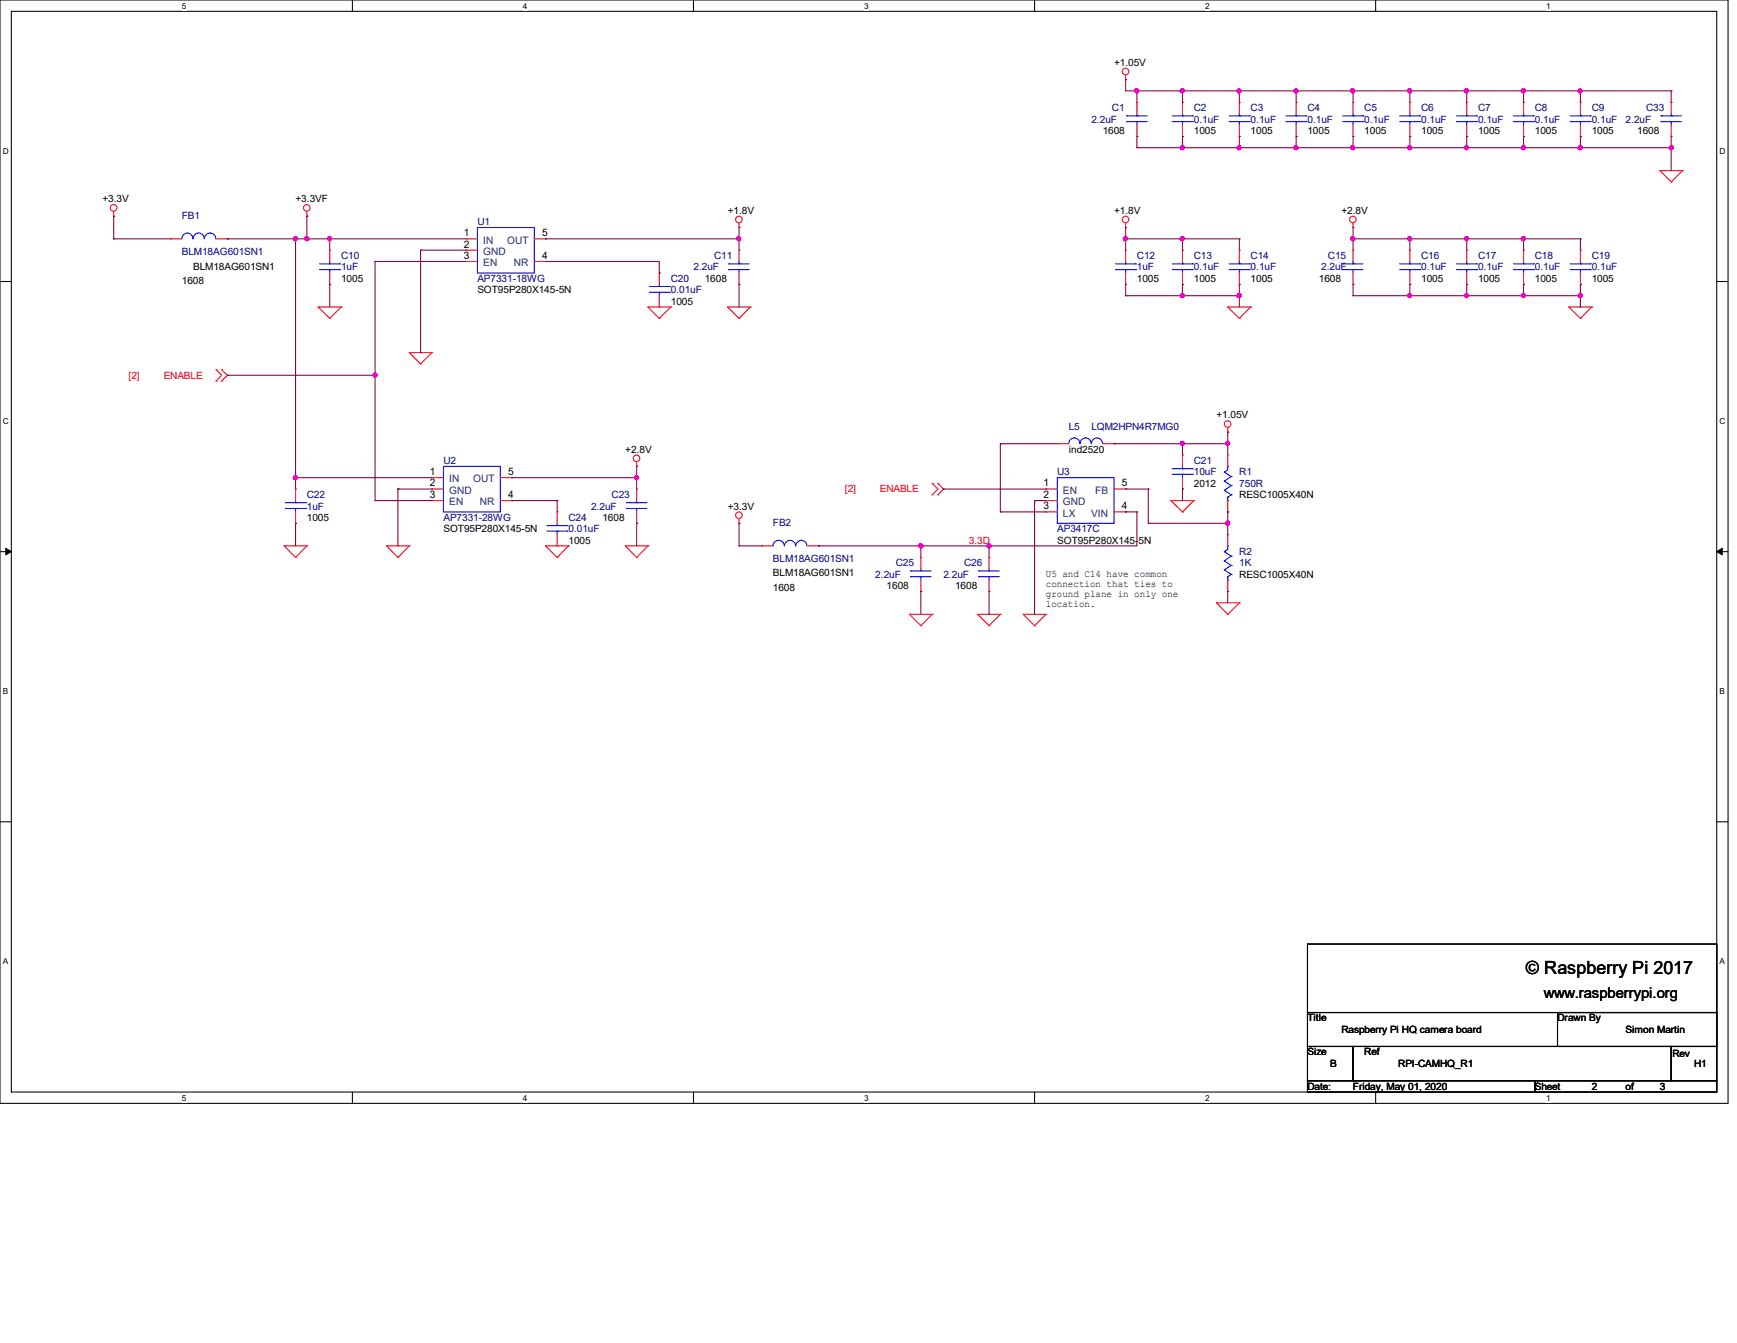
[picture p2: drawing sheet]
<svg xmlns="http://www.w3.org/2000/svg" width="279mm" height="216mm" viewBox="0 0 279 216" stroke-linecap="round" stroke-linejoin="round" font-family="sans-serif">
<path d="M0 0h278v177.4h-278zM1.8 1.8h274.3v173.8h-274.3z" fill="none" stroke="#000" stroke-width=".17"/>
<g fill="#fff">
<path d="M29.3 .2h.7v1.5h-.7z"/>
<path d="M29.3 175.8h.7v1.4h-.7z"/>
</g>
<path d="M56.7 0v1.8M56.7 175.6v1.8" fill="none" stroke="#000" stroke-width=".17"/>
<g fill="#fff">
<path d="M84.1 .2h.7v1.5h-.7z"/>
<path d="M84.1 175.8h.7v1.4h-.7z"/>
</g>
<path d="M111.5 0v1.8M111.5 175.6v1.8" fill="none" stroke="#000" stroke-width=".17"/>
<g fill="#fff">
<path d="M139 .2h.7v1.5h-.7z"/>
<path d="M139 175.8h.7v1.4h-.7z"/>
</g>
<path d="M166.4 0v1.8M166.4 175.6v1.8" fill="none" stroke="#000" stroke-width=".17"/>
<g fill="#fff">
<path d="M193.8 .2h.8v1.5h-.8z"/>
<path d="M193.8 175.8h.8v1.4h-.8z"/>
</g>
<path d="M221.3 0v1.8M221.3 175.6v1.8" fill="none" stroke="#000" stroke-width=".17"/>
<g fill="#fff">
<path d="M248.7 .2h.7v1.5h-.7z"/>
<path d="M248.7 175.8h.7v1.4h-.7z"/>
<path d="M.5 23.5h.9v1.5h-.9z"/>
<path d="M276.6 23.5h.9v1.5h-.9z"/>
<path d="M.5 67h.9v1.5h-.9z"/>
<path d="M276.6 67h.9v1.5h-.9z"/>
</g>
<path d="M0 45.3h1.8M276.1 45.3h1.9" fill="none" stroke="#000" stroke-width=".17"/>
<g fill="#fff">
<path d="M.5 110.4h.8v1.5h-.8z"/>
<path d="M276.6 110.4h.9v1.5h-.9z"/>
</g>
<path d="M0 88.7h1.8M276.1 88.7h1.9" fill="none" stroke="#000" stroke-width=".17"/>
<path d="M.9 88.1l.9 .6-.9 .5zM276.1 88.7l.9-.6v1.1z" fill="#000" stroke="#000" stroke-width=".16"/>
<g fill="#fff">
<path d="M.5 153.8h.8v1.5h-.8z"/>
<path d="M276.6 153.8h.9v1.5h-.9z"/>
</g>
<path d="M0 132.1h1.8M276.1 132.1h1.9M210.3 151.8h65.8v11h-65.8zM210.3 162.8h65.8v5.4h-65.8zM210.3 168.2h7.3v5.5h-7.3zM210.3 173.7h36.6v1.9h-36.6zM217.6 168.2h51.2v5.5h-51.2zM246.9 173.7h29.2v1.9h-29.2zM250.5 162.8h25.6v5.4h-25.6zM268.8 168.2h7.3v5.5h-7.3z" fill="none" stroke="#000" stroke-width=".17"/>
<g fill="none" stroke="#f00" stroke-width=".17">
<path d="M181.1 12.8h.1M181.1 12.1v.7M182.9 16.5h.1M182.9 16.5v1.8M190.2 16.5h.1M190.2 16.5v1.8M199.3 16.5h.1M199.3 16.5v1.8M208.5 16.5h.1M208.5 16.5v1.8M217.6 16.5h.1M217.6 16.5v1.8"/>
<path d="M226.8 16.5h.1M226.8 16.5v1.8M235.9 16.5h.1M235.9 16.5v1.8M245.1 16.5h.1M245.1 16.5v1.8M254.2 16.5h.1M254.2 16.5v1.8M268.8 16.5h.1M268.8 16.5v1.8M18.3 34.8h.1M18.3 34v.8"/>
<path d="M27.4 38.4h.1M27.4 38.4h1.9M34.8 38.4h1.8M36.6 38.4h.1M49.4 34.8h.1M49.4 34v.8M75 38.4h.1M75 38.4h1.8M85.9 38.4h1.9M87.8 38.4h.1M118.9 36.6h.1M118.9 35.9v.7"/>
<path d="M181.1 36.6h.1M181.1 35.9v.7M182.9 21.9h.1M182.9 20.1v1.8M190.2 21.9h.1M190.2 20.1v1.8M199.3 21.9h.1M199.3 20.1v1.8M208.5 21.9h.1M208.5 20.1v1.8M217.6 36.6h.1M217.6 21.9h.1"/>
<path d="M217.6 20.1v1.8M217.6 35.9v.7M226.8 21.9h.1M226.8 20.1v1.8M235.9 21.9h.1M235.9 20.1v1.8M245.1 21.9h.1M245.1 20.1v1.8M254.2 21.9h.1M254.2 20.1v1.8M267 27.4h.1M267 27.4h3.6"/>
<path d="M267 27.4l1.8 1.9M268.8 29.3h.1M268.8 21.9h.1M268.8 20.1v1.8M270.6 27.4h.1M270.6 27.4l-1.8 1.9M34.8 59.4h.1M34.8 59.4l.8 .9-.8 1M35.6 59.4h.1M35.6 59.4l1 .9-1 1M51.2 49.4h.1M51.2 49.4h3.7"/>
<path d="M51.2 49.4l1.8 1.8M53 51.2h.1M53 40.2h.1M53 45.7h.1M53 40.2v1.8M53 43.9v1.8M54.9 49.4h.1M54.9 49.4l-1.9 1.8M65.8 56.7h.1M65.8 56.7h3.7M65.8 56.7l1.8 1.8M67.6 58.5h.1"/>
<path d="M69.5 56.7h.1M69.5 56.7l-1.9 1.8M75 40.2h.1M75 42h.1M75 40.2h1.8M75 42h1.8M85.9 42h1.9M87.8 42h.1M104.2 49.4h.1M104.2 49.4h3.7M104.2 49.4l1.8 1.8M106 51.2h.1"/>
<path d="M106 43.9h.1M106 49.4h.1M106 43.9v1.8M106 47.5v1.9M107.9 49.4h.1M107.9 49.4l-1.9 1.8M117.1 49.4h.1M117.1 49.4h3.6M117.1 49.4l1.8 1.8M118.9 51.2h.1M118.9 40.2h.1M118.9 45.7h.1"/>
<path d="M118.9 40.2v1.8M118.9 43.9v1.8M120.7 49.4h.1M120.7 49.4l-1.8 1.8M181.1 40.2h.1M181.1 45.7h.1M181.1 40.2v1.8M181.1 43.9v1.8M190.2 40.2h.1M190.2 45.7h.1M190.2 40.2v1.8M190.2 43.9v1.8"/>
<path d="M197.5 49.4h.1M197.5 49.4h3.7M197.5 49.4l1.8 1.8M199.3 51.2h.1M199.3 40.2h.1M199.3 45.7h.1M199.3 40.2v1.8M199.3 43.9v1.8M201.2 49.4h.1M201.2 49.4l-1.9 1.8M217.6 40.2h.1M217.6 45.7h.1"/>
<path d="M217.6 40.2v1.8M217.6 43.9v1.8M226.8 40.2h.1M226.8 45.7h.1M226.8 40.2v1.8M226.8 43.9v1.8M235.9 40.2h.1M235.9 45.7h.1M235.9 40.2v1.8M235.9 43.9v1.8M245.1 40.2h.1M245.1 45.7h.1"/>
<path d="M245.1 40.2v1.8M245.1 43.9v1.8M252.3 49.4h.1M252.3 49.4h3.7M252.3 49.4l1.9 1.8M254.2 51.2h.1M254.2 40.2h.1M254.2 45.7h.1M254.2 40.2v1.8M254.2 43.9v1.8M256 49.4h.1M256 49.4l-1.8 1.8"/>
<path d="M34.8 61.3h.1M35.6 61.3h.1M47.5 78.6h.1M47.5 78.6v1.9M69.5 76.8h.1M69.5 78.6h.1M69.5 78.6h1.8M69.5 76.8h1.8M80.5 76.8h1.8M82.3 76.8h.1M102.4 75h.1M102.4 78.6h.1"/>
<path d="M102.4 74.3v.7M102.4 78.6v1.9M149.9 79.5h.1M149.9 77.7h.1M149.9 77.7l1 .9-1 .9M150.9 77.7h.1M150.9 79.5h.1M150.9 77.7l.9 .9-.9 .9M168.2 78.6h.1M168.2 78.6h1.9M170.1 71.3h.1M170.1 71.3h1.8"/>
<path d="M177.4 71.3h1.8M179.2 71.3h.1M179.2 78.6h1.9M181.1 78.6h.1M190.2 73.2h.1M190.2 78.6h.1M190.2 73.2v1.8M190.2 76.8v1.8M197.5 69.5h.1M197.5 73.2h.1M197.5 68.7v.8M197.5 73.2v1.8"/>
<path d="M45.7 87.8h.1M45.7 87.8h3.7M45.7 87.8l1.8 1.8M47.5 89.6h.1M47.5 84.1h.1M47.5 82.3v1.8M49.4 87.8h.1M49.4 87.8l-1.9 1.8M62.2 87.8h.1M62.2 87.8h3.6M62.2 87.8l1.8 1.8M64 89.6h.1"/>
<path d="M65.8 87.8h.1M65.8 87.8l-1.8 1.8M69.5 80.5h.1M69.5 80.5h1.8M80.5 80.5h1.8M82.3 80.5h.1M87.8 87.8h.1M87.8 87.8h3.6M87.8 87.8l1.8 1.8M89.6 89.6h.1M89.6 82.3h.1M89.6 87.8h.1"/>
<path d="M89.6 82.3v1.8M89.6 85.9v1.9M91.4 87.8h.1M91.4 87.8l-1.8 1.8M100.6 87.8h.1M100.6 87.8h3.6M100.6 87.8l1.8 1.8M102.4 89.6h.1M102.4 84.1h.1M102.4 82.3v1.8M104.2 87.8h.1M104.2 87.8l-1.8 1.8"/>
<path d="M118.9 84.1h.1M118.9 83.4v.7M122.5 87.8h.1M122.5 87.8h1.8M129.8 87.8h1.9M131.7 87.8h.1M146.3 98.8h.1M146.3 98.8h3.6M146.3 98.8l1.8 1.8M148.1 89.6h.1M148.1 95.1h.1M148.1 89.6v1.8"/>
<path d="M148.1 93.3v1.8M149.9 98.8h.1M149.9 98.8l-1.8 1.8M157.3 98.8h.1M157.3 98.8h3.6M157.3 98.8l1.8 1.8M159.1 89.6h.1M159.1 95.1h.1M159.1 89.6v1.8M159.1 93.3v1.8M160.9 98.8h.1M160.9 98.8l-1.8 1.8"/>
<path d="M164.6 98.8h.1M164.6 98.8h3.6M164.6 98.8l1.8 1.8M168.2 98.8h.1M168.2 80.5h.1M168.2 82.3h.1M168.2 80.5h1.9M168.2 98.8l-1.8 1.8M168.2 82.3h1.9M179.2 82.3h1.9M181.1 82.3h.1M188.3 80.5h.1"/>
<path d="M188.3 80.5h3.7M188.3 80.5l1.9 1.8M190.2 82.3h.1M192 80.5h.1M192 80.5l-1.8 1.8M195.7 96.9h.1M195.7 96.9h3.6M195.7 96.9l1.8 1.9M197.5 98.8h.1M197.5 82.3h.1M197.5 85.9h.1M197.5 95.1h.1"/>
<path d="M197.5 80.5v1.8M197.5 85.9v1.9M197.5 93.3v1.8M199.3 96.9h.1M199.3 96.9l-1.8 1.9M148.1 100.6h.1M159.1 100.6h.1M166.4 100.6h.1"/>
<circle cx="181" cy="11.5" r=".53"/>
<circle cx="18.3" cy="33.4" r=".53"/>
<circle cx="49.3" cy="33.4" r=".53"/>
<circle cx="118.9" cy="35.3" r=".53"/>
<circle cx="181" cy="35.3" r=".53"/>
<circle cx="217.6" cy="35.3" r=".53"/>
<circle cx="102.4" cy="73.7" r=".53"/>
<circle cx="197.5" cy="68.2" r=".53"/>
<circle cx="118.9" cy="82.8" r=".53"/>
</g>
<g fill="none" stroke="#00f" stroke-width=".17">
<path d="M181.2 19.6h.1M181.2 18.6h.1M181.2 19.6h3.3M181.2 18.6h3.3M182.9 18.6h.1M182.9 19.6h.1M182.9 18.3v.3M182.9 19.6v.5M188.6 19.6h3.2M188.6 18.6h3.2M190.2 18.6h.1M190.2 19.6h.1"/>
<path d="M190.2 18.3v.3M190.2 19.6v.5M191.8 19.6h.1M191.8 18.6h.1M197.7 19.6h3.3M197.7 18.6h3.3M199.3 18.6h.1M199.3 19.6h.1M199.3 18.3v.3M199.3 19.6v.5M201 19.6h.1M201 18.6h.1"/>
<path d="M206.8 19.6h3.3M206.8 18.6h3.3M208.5 18.6h.1M208.5 19.6h.1M208.5 18.3v.3M208.5 19.6v.5M210.1 19.6h.1M210.1 18.6h.1M216 19.6h3.2M216 18.6h3.2M217.6 18.6h.1M217.6 19.6h.1"/>
<path d="M217.6 18.3v.3M217.6 19.6v.5M219.2 19.6h.1M219.2 18.6h.1M225.1 19.6h3.3M225.1 18.6h3.3M226.8 18.6h.1M226.8 19.6h.1M226.8 18.3v.3M226.8 19.6v.5M228.4 19.6h.1M228.4 18.6h.1"/>
<path d="M234.3 19.6h3.2M234.3 18.6h3.2M235.9 18.6h.1M235.9 19.6h.1M235.9 18.3v.3M235.9 19.6v.5M237.5 19.6h.1M237.5 18.6h.1M243.4 19.6h3.3M243.4 18.6h3.3M245.1 18.6h.1M245.1 19.6h.1"/>
<path d="M245.1 18.3v.3M245.1 19.6v.5M246.7 19.6h.1M246.7 18.6h.1M252.6 19.6h3.2M252.6 18.6h3.2M254.2 18.6h.1M254.2 19.6h.1M254.2 18.3v.3M254.2 19.6v.5M255.8 19.6h.1M255.8 18.6h.1"/>
<path d="M267.2 19.6h.1M267.2 18.6h.1M267.2 19.6h3.3M267.2 18.6h3.3M268.8 18.6h.1M268.8 19.6h.1M268.8 18.3v.3M268.8 19.6v.5M31 38.4a.89 .89 0 0 0-.9-.9 .89 .89 0 0 0-.8 .9M32.9 38.4a.89 .89 0 0 0-.9-.9 .89 .89 0 0 0-.9 .9M34.7 38.4a.91 .91 0 0 0-.9-.9 .91 .91 0 0 0-.9 .9M76.8 36.6h9.1v7.3h-9.1z"/>
<path d="M51.4 43.3h3.3M51.4 42.4h3.3M53 42.4h.1M53 43.3h.1M53 42v.4M53 43.3v.6M54.7 43.3h.1M54.7 42.4h.1M104.4 47h3.3M104.4 46.1h3.3M106 46.1h.1M106 47h.1"/>
<path d="M106 45.7v.4M106 47v.5M107.7 47h.1M107.7 46.1h.1M117.2 43.3h.1M117.2 42.4h.1M117.2 43.3h3.3M117.2 42.4h3.3M118.9 42.4h.1M118.9 43.3h.1M118.9 42v.4M118.9 43.3v.6"/>
<path d="M179.4 43.3h3.3M179.4 42.4h3.3M181.1 42.4h.1M181.1 43.3h.1M181.1 42v.4M181.1 43.3v.6M182.7 43.3h.1M182.7 42.4h.1M188.6 43.3h3.2M188.6 42.4h3.2M190.2 42.4h.1M190.2 43.3h.1"/>
<path d="M190.2 42v.4M190.2 43.3v.6M191.8 43.3h.1M191.8 42.4h.1M197.7 43.3h3.3M197.7 42.4h3.3M199.3 42.4h.1M199.3 43.3h.1M199.3 42v.4M199.3 43.3v.6M201 43.3h.1M201 42.4h.1"/>
<path d="M216 43.3h.1M216 42.4h.1M216 43.3h3.2M216 42.4h3.2M217.6 42.4h.1M217.6 43.3h.1M217.6 42v.4M217.6 43.3v.6M225.1 43.3h3.3M225.1 42.4h3.3M226.8 42.4h.1M226.8 43.3h.1"/>
<path d="M226.8 42v.4M226.8 43.3v.6M228.4 43.3h.1M228.4 42.4h.1M234.3 43.3h3.2M234.3 42.4h3.2M235.9 42.4h.1M235.9 43.3h.1M235.9 42v.4M235.9 43.3v.6M237.5 43.3h.1M237.5 42.4h.1"/>
<path d="M243.4 43.3h3.3M243.4 42.4h3.3M245.1 42.4h.1M245.1 43.3h.1M245.1 42v.4M245.1 43.3v.6M246.7 43.3h.1M246.7 42.4h.1M252.6 43.3h3.2M252.6 42.4h3.2M254.2 42.4h.1M254.2 43.3h.1"/>
<path d="M254.2 42v.4M254.2 43.3v.6M255.8 43.3h.1M255.8 42.4h.1M71.3 75h9.2v7.3h-9.2zM170.1 76.8h9.1v7.3h-9.1zM173.7 71.3a.89 .89 0 0 0-.9-.9 .89 .89 0 0 0-.9 .9M175.5 71.3a.89 .89 0 0 0-.9-.9 .89 .89 0 0 0-.9 .9M177.3 71.3a.89 .89 0 0 0-.9-.9 .89 .89 0 0 0-.8 .9M188.6 76.2h3.2M188.6 75.4h3.2M190.2 75.4h.1"/>
<path d="M190.2 76.2h.1M190.2 75v.4M190.2 76.2v.6M191.8 76.2h.1M191.8 75.4h.1M196.9 75.9h.1M196.9 77.3h.1M196.9 78.8h.1M196.9 75.9l1.1 .7M196.9 77.3l1.1 .8M196.9 78.8l1.1 .7M197.5 79.9h.1"/>
<path d="M197.5 75h.1M197.5 75v.5l-.6 .4M197.5 79.9v.6M198 76.6h.1M198 78.1h.1M198 79.5h.1M198 76.6l-1.1 .7M198 78.1l-1.1 .7M198 79.5l-.5 .4M45.9 81.7h3.3M45.9 80.8h3.3M47.5 80.8h.1"/>
<path d="M47.5 81.7h.1M47.5 80.5v.3M47.5 81.7v.6M49.2 81.7h.1M49.2 80.8h.1M88 85.4h3.2M88 84.5h3.2M89.6 84.5h.1M89.6 85.4h.1M89.6 84.1v.4M89.6 85.4v.5M91.2 85.4h.1"/>
<path d="M91.2 84.5h.1M100.8 81.7h.1M100.8 80.8h.1M100.8 81.7h3.3M100.8 80.8h3.3M102.4 80.8h.1M102.4 81.7h.1M102.4 80.5v.3M102.4 81.7v.6M124.3 87.8a.91 .91 0 0 1 .9-.9 .91 .91 0 0 1 1 .9M126.2 87.8a.89 .89 0 0 1 .9-.9 .89 .89 0 0 1 .9 .9M128 87.8a.89 .89 0 0 1 .9-.9 .89 .89 0 0 1 .9 .9"/>
<path d="M146.5 92.7h.1M146.5 91.8h.1M146.5 92.7h3.3M146.5 91.8h3.3M148.1 91.8h.1M148.1 92.7h.1M148.1 91.4v.4M148.1 92.7v.6M157.4 92.7h.1M157.4 91.8h.1M157.4 92.7h3.3M157.4 91.8h3.3"/>
<path d="M159.1 91.8h.1M159.1 92.7h.1M159.1 91.4v.4M159.1 92.7v.6M196.9 88.7h.1M196.9 90.2h.1M196.9 91.6h.1M196.9 88.7l1.1 .7M196.9 90.2l1.1 .7M196.9 91.6l1.1 .7M197.5 80.5h.1M197.5 92.7h.1"/>
<path d="M197.5 87.8h.1M197.5 93.3h.1M197.5 87.8v.5l-.6 .4M197.5 92.7v.6M198 89.4h.1M198 90.9h.1M198 92.3h.1M198 89.4l-1.1 .8M198 90.9l-1.1 .7M198 92.3l-.5 .4"/>
</g>
<g fill="none" stroke="#800040" stroke-width=".17">
<path d="M181.1 12.8h.1M181.1 12.8v1.8h87.7M182.9 14.6h.1M182.9 14.6v1.9M190.2 14.6h.1M190.2 14.6v1.9M199.3 14.6h.1M199.3 14.6v1.9M208.5 14.6h.1M208.5 14.6v1.9M217.6 14.6h.1M217.6 14.6v1.9"/>
<path d="M226.8 14.6h.1M226.8 14.6v1.9M235.9 14.6h.1M235.9 14.6v1.9M245.1 14.6h.1M245.1 14.6v1.9M254.2 14.6h.1M254.2 14.6v1.9M268.8 14.6h.1M268.8 14.6v1.9M18.3 34.8h.1M18.3 38.4h.1"/>
<path d="M18.3 38.4h9.1M18.3 34.8v3.6M36.6 38.4h.1M36.6 38.4h38.4M47.5 38.4h.1M47.5 38.4v40.2M49.4 34.8h.1M49.4 38.4h.1M49.4 34.8v3.6M53 38.4h.1M53 38.4v1.8M87.8 38.4h.1"/>
<path d="M87.8 38.4h31.1M118.9 36.6h.1M118.9 38.4h.1M118.9 36.6v3.6M181.1 36.6h.1M181.1 38.4h.1M181.1 38.4h18.2M181.1 36.6v3.6M182.9 21.9h.1M182.9 23.7h.1M182.9 21.9v1.8M182.9 23.7h85.9"/>
<path d="M190.2 21.9h.1M190.2 38.4h.1M190.2 23.7h.1M190.2 21.9v1.8M190.2 38.4v1.8M199.3 21.9h.1M199.3 38.4h.1M199.3 23.7h.1M199.3 21.9v1.8M199.3 38.4v1.8M208.5 21.9h.1M208.5 23.7h.1"/>
<path d="M208.5 21.9v1.8M217.6 36.6h.1M217.6 38.4h.1M217.6 23.7h.1M217.6 21.9h.1M217.6 38.4h36.6M217.6 21.9v1.8M217.6 36.6v3.6M226.8 38.4h.1M226.8 23.7h.1M226.8 21.9h.1M226.8 21.9v1.8"/>
<path d="M226.8 38.4v1.8M235.9 38.4h.1M235.9 21.9h.1M235.9 23.7h.1M235.9 21.9v1.8M235.9 38.4v1.8M245.1 21.9h.1M245.1 38.4h.1M245.1 21.9v1.8M245.1 38.4v1.8M254.2 38.4h.1M254.2 21.9h.1"/>
<path d="M254.2 23.7h.1M254.2 21.9v1.8M254.2 38.4v1.8M268.8 23.7h.1M268.8 21.9v5.5M53 45.7h.1M53 45.7v3.7M60.3 42h.1M60.3 42v38.5M60.3 42h14.7M67.6 56.7h.1M67.6 40.2h.1"/>
<path d="M67.6 40.2v16.5M67.6 40.2h7.4M87.8 42h.1M87.8 42h18.2v1.9M106 43.9h.1M118.9 45.7h.1M118.9 45.7v3.7M181.1 45.7h.1M181.1 47.5h.1M181.1 45.7v1.8M181.1 47.5h18.2M190.2 47.5h.1"/>
<path d="M190.2 45.7h.1M190.2 45.7v1.8M199.3 45.7h.1M199.3 47.5h.1M199.3 45.7v3.7M217.6 47.5h.1M217.6 45.7h.1M217.6 45.7v1.8M217.6 47.5h36.6M226.8 47.5h.1M226.8 45.7h.1M226.8 45.7v1.8"/>
<path d="M235.9 45.7h.1M235.9 47.5h.1M235.9 45.7v1.8M245.1 47.5h.1M245.1 45.7h.1M245.1 45.7v1.8M254.2 45.7h.1M254.2 47.5h.1M254.2 45.7v3.7M36.6 60.3h.1M36.6 60.3h23.7M47.5 76.8h.1"/>
<path d="M47.5 76.8h22M60.3 60.3h.1M64 78.6h.1M64 78.6v9.2M64 78.6h5.5M82.3 76.8h.1M82.3 76.8h20.1M102.4 75h.1M102.4 76.8h.1M102.4 75v3.6M151.8 78.6h.1M151.8 78.6h16.4"/>
<path d="M160.9 71.3h.1M160.9 71.3v11M160.9 71.3h9.2M179.2 71.3h.1M179.2 71.3h18.3M181.1 78.6h.1M181.1 78.6h3.6M184.7 78.6h.1M184.7 78.6v5.5M190.2 71.3h.1M190.2 78.6h.1M190.2 71.3v1.9"/>
<path d="M190.2 78.6v1.9M197.5 71.3h.1M197.5 69.5h.1M197.5 69.5v3.7M47.5 84.1h.1M47.5 84.1v3.7M60.3 80.5h.1M60.3 80.5h9.2M82.3 80.5h.1M82.3 80.5h7.3M89.6 80.5h.1M89.6 80.5v1.8"/>
<path d="M102.4 84.1h.1M102.4 84.1v3.7M118.9 84.1h.1M118.9 87.8h.1M118.9 84.1v3.7M118.9 87.8h3.6M131.7 87.8h.1M148.1 87.8h.1M148.1 95.1h.1M148.1 87.8v1.8M148.1 95.1v3.7M159.1 87.8h.1"/>
<path d="M159.1 98.8h.1M159.1 87.8v1.8M159.1 95.1v3.7M160.9 82.3h.1M160.9 82.3h7.3M166.4 80.5h.1M166.4 80.5h1.8M166.4 80.5v18.3M181.1 82.3h.1M181.1 82.3h1.8M182.9 82.3h.1M182.9 82.3v5.5h-51.2"/>
<path d="M184.7 84.1h.1M184.7 84.1h12.8M197.5 82.3h.1M197.5 95.1h.1M197.5 84.1h.1M197.5 82.3v3.6M197.5 95.1v1.8"/>
</g>
<g fill="#f0f" stroke="#f0f" stroke-width=".17">
<circle cx="190.2" cy="23.7" r=".34"/>
<circle cx="226.7" cy="38.4" r=".34"/>
<circle cx="245" cy="38.4" r=".34"/>
<circle cx="235.9" cy="38.4" r=".34"/>
<circle cx="190.2" cy="14.6" r=".34"/>
<circle cx="199.3" cy="14.6" r=".34"/>
<circle cx="217.6" cy="14.6" r=".34"/>
<circle cx="208.4" cy="14.6" r=".34"/>
<circle cx="226.7" cy="14.6" r=".34"/>
<circle cx="245" cy="14.6" r=".34"/>
<circle cx="235.9" cy="14.6" r=".34"/>
<circle cx="235.9" cy="47.5" r=".34"/>
<circle cx="217.6" cy="38.4" r=".34"/>
<circle cx="190.2" cy="47.5" r=".34"/>
<circle cx="226.7" cy="23.7" r=".34"/>
<circle cx="254.2" cy="47.5" r=".34"/>
<circle cx="268.8" cy="23.7" r=".34"/>
<circle cx="245" cy="23.7" r=".34"/>
<circle cx="235.9" cy="23.7" r=".34"/>
<circle cx="199.3" cy="47.5" r=".34"/>
<circle cx="226.7" cy="47.5" r=".34"/>
<circle cx="217.6" cy="23.7" r=".34"/>
<circle cx="208.4" cy="23.7" r=".34"/>
<circle cx="181" cy="38.4" r=".34"/>
<circle cx="199.3" cy="23.7" r=".34"/>
<circle cx="190.2" cy="38.4" r=".34"/>
<circle cx="245" cy="47.5" r=".34"/>
<circle cx="118.8" cy="38.4" r=".34"/>
<circle cx="47.5" cy="76.8" r=".35"/>
<circle cx="47.5" cy="38.4" r=".35"/>
<circle cx="60.3" cy="60.3" r=".34"/>
<circle cx="102.4" cy="76.8" r=".35"/>
<circle cx="49.4" cy="38.4" r=".34"/>
<circle cx="148.1" cy="87.8" r=".35"/>
<circle cx="53" cy="38.4" r=".34"/>
<circle cx="190.2" cy="71.3" r=".34"/>
<circle cx="159.1" cy="87.8" r=".34"/>
<circle cx="197.5" cy="71.3" r=".34"/>
<circle cx="197.5" cy="84.1" r=".34"/>
<circle cx="254.2" cy="23.7" r=".34"/>
<circle cx="254.2" cy="14.6" r=".34"/>
<circle cx="182.8" cy="14.6" r=".34"/>
</g>
<text font-size="2.9" x="245.4" y="156.6">© Raspberry Pi 2017</text>
<text font-size="2.4" x="248.3" y="160.4">www.raspberrypi.org</text>
<g font-size="1.7">
<text x="74.6" y="38">1</text>
<text x="74.6" y="39.8">2</text>
<text x="74.6" y="41.6">3</text>
<text x="87.2" y="41.6">4</text>
<text x="87.2" y="38">5</text>
<text x="69.1" y="76.4">1</text>
<text x="81.7" y="76.4">5</text>
<text x="69.1" y="78.2">2</text>
<text x="69.1" y="80.1">3</text>
<text x="81.7" y="80.1">4</text>
<text x="167.8" y="78.2">1</text>
<text x="167.8" y="80.1">2</text>
<text x="167.8" y="81.9">3</text>
<text x="180.5" y="81.9">4</text>
<text x="180.5" y="78.2">5</text>
</g>
<g font-size="1.7" fill="#004080">
<text x="77.7" y="39.2">IN</text>
<text x="77.7" y="41">GND</text>
<text x="81.6" y="39.2">OUT</text>
<text x="77.7" y="42.8">EN</text>
<text x="82.6" y="42.8">NR</text>
<text x="72.3" y="77.6">IN</text>
<text x="76.1" y="77.6">OUT</text>
<text x="72.3" y="79.4">GND</text>
<text x="72.3" y="81.2">EN</text>
<text x="77.2" y="81.2">NR</text>
<text x="171" y="79.4">EN</text>
<text x="171" y="81.2">GND</text>
<text x="171" y="83.1">LX</text>
<text x="175.5" y="83.1">VIN</text>
<text x="176.1" y="79.4">FB</text>
</g>
<g font-size="1.6">
<text x="179.2" y="10.6">+1.05V</text>
<text x="177.4" y="21.5">1608</text>
<text x="192" y="21.5">1005</text>
<text x="201.2" y="21.5">1005</text>
<text x="210.3" y="21.5">1005</text>
<text x="219.5" y="21.5">1005</text>
<text x="228.6" y="21.5">1005</text>
<text x="237.7" y="21.5">1005</text>
<text x="246.9" y="21.5">1005</text>
<text x="256" y="21.5">1005</text>
<text x="263.4" y="21.5">1608</text>
<text x="16.5" y="32.5">+3.3V</text>
<text x="47.5" y="32.5">+3.3VF</text>
<text x="117" y="34.3">+1.8V</text>
<text x="179.2" y="34.3">+1.8V</text>
<text x="215.8" y="34.3">+2.8V</text>
<text x="29.3" y="45.7">1608</text>
<text x="31.1" y="43.5">BLM18AG601SN1</text>
<text x="54.9" y="45.3">1005</text>
<text x="76.8" y="47.2">SOT95P280X145-5N</text>
<text x="113.4" y="45.3">1608</text>
<text x="182.9" y="45.3">1005</text>
<text x="192" y="45.3">1005</text>
<text x="201.2" y="45.3">1005</text>
<text x="212.1" y="45.3">1608</text>
<text x="228.6" y="45.3">1005</text>
<text x="237.7" y="45.3">1005</text>
<text x="246.9" y="45.3">1005</text>
<text x="256" y="45.3">1005</text>
<text x="107.9" y="49">1005</text>
<text x="195.7" y="67.3">+1.05V</text>
<text x="100.6" y="72.8">+2.8V</text>
<text x="171.9" y="72.8">ind2520</text>
<text x="49.4" y="83.7">1005</text>
<text x="96.9" y="83.7">1608</text>
<text x="117" y="81.9">+3.3V</text>
<text x="192" y="78.2">2012</text>
<text x="199.3" y="80.1">RESC1005X40N</text>
<text x="71.3" y="85.6">SOT95P280X145-5N</text>
<text x="91.4" y="87.4">1005</text>
<text x="170.1" y="87.4">SOT95P280X145-5N</text>
<text x="124.3" y="92.7">BLM18AG601SN1</text>
<text x="124.3" y="95.1">1608</text>
<text x="142.6" y="94.7">1608</text>
<text x="153.6" y="94.7">1608</text>
<text x="168.2" y="92.7">U5 and C14 have common</text>
<text x="168.2" y="94.3">connection that ties to</text>
<text x="168.2" y="95.9">ground plane in only one</text>
<text x="199.3" y="92.9">RESC1005X40N</text>
<text x="168.2" y="97.5">location.</text>
<text x="210.3" y="164.2">Title</text>
<text x="215.8" y="166">Raspberry Pi HQ camera board</text>
<text x="250.5" y="164.2">Drawn By</text>
<text x="261.5" y="166">Simon Martin</text>
<text x="210.3" y="169.7">Size</text>
<text x="213.9" y="171.5">B</text>
<text x="219.5" y="169.7">Ref</text>
<text x="224.9" y="171.5">RPI-CAMHQ_R1</text>
<text x="269" y="169.9">Rev</text>
<text x="272.5" y="171.5">H1</text>
<text x="210.3" y="175.2">Date:</text>
<text x="217.6" y="175.2">Friday, May 01, 2020</text>
<text x="246.9" y="175.2">Sheet</text>
<text x="256" y="175.2">2</text>
<text x="261.5" y="175.2">of</text>
<text x="267" y="175.2">3</text>
</g>
<g font-size="1.6" fill="#000080">
<text x="178.9" y="17.9">C1</text>
<text x="192" y="17.9">C2</text>
<text x="201.2" y="17.9">C3</text>
<text x="210.3" y="17.9">C4</text>
<text x="219.5" y="17.9">C5</text>
<text x="228.6" y="17.9">C6</text>
<text x="237.7" y="17.9">C7</text>
<text x="246.9" y="17.9">C8</text>
<text x="256" y="17.9">C9</text>
<text x="264.8" y="17.9">C33</text>
<text x="175.6" y="19.7">2.2uF</text>
<text x="192" y="19.7">0.1uF</text>
<text x="201.2" y="19.7">0.1uF</text>
<text x="210.3" y="19.7">0.1uF</text>
<text x="219.5" y="19.7">0.1uF</text>
<text x="228.6" y="19.7">0.1uF</text>
<text x="237.7" y="19.7">0.1uF</text>
<text x="246.9" y="19.7">0.1uF</text>
<text x="256" y="19.7">0.1uF</text>
<text x="261.5" y="19.7">2.2uF</text>
<text x="29.3" y="35.3">FB1</text>
<text x="29.3" y="40.9">BLM18AG601SN1</text>
<text x="54.9" y="41.7">C10</text>
<text x="76.8" y="36.2">U1</text>
<text x="114.8" y="41.7">C11</text>
<text x="182.9" y="41.7">C12</text>
<text x="192" y="41.7">C13</text>
<text x="201.2" y="41.7">C14</text>
<text x="213.6" y="41.7">C15</text>
<text x="228.6" y="41.7">C16</text>
<text x="237.7" y="41.7">C17</text>
<text x="246.9" y="41.7">C18</text>
<text x="256" y="41.7">C19</text>
<text x="54.9" y="43.5">1uF</text>
<text x="76.8" y="45.3">AP7331-18WG</text>
<text x="107.9" y="45.3">C20</text>
<text x="107.9" y="47.2">0.01uF</text>
<text x="111.5" y="43.5">2.2uF</text>
<text x="182.9" y="43.5">1uF</text>
<text x="192" y="43.5">0.1uF</text>
<text x="201.2" y="43.5">0.1uF</text>
<text x="212.5" y="43.5">2.2uF</text>
<text x="228.6" y="43.5">0.1uF</text>
<text x="237.7" y="43.5">0.1uF</text>
<text x="246.9" y="43.5">0.1uF</text>
<text x="256" y="43.5">0.1uF</text>
<text x="171.9" y="69.1">L5</text>
<text x="175.5" y="69.1">LQM2HPN4R7MG0</text>
<text x="71.3" y="74.6">U2</text>
<text x="170.1" y="76.4">U3</text>
<text x="192" y="74.6">C21</text>
<text x="192" y="76.4">10uF</text>
<text x="199.3" y="76.4">R1</text>
<text x="49.4" y="80.1">C22</text>
<text x="49.4" y="81.9">1uF</text>
<text x="71.3" y="83.7">AP7331-28WG</text>
<text x="91.4" y="83.7">C24</text>
<text x="95.1" y="81.9">2.2uF</text>
<text x="98.4" y="80.1">C23</text>
<text x="199.3" y="78.2">750R</text>
<text x="91.4" y="85.6">0.01uF</text>
<text x="124.3" y="84.6">FB2</text>
<text x="170.1" y="85.6">AP3417C</text>
<text x="199.3" y="89.2">R2</text>
<text x="124.3" y="90.3">BLM18AG601SN1</text>
<text x="140.8" y="92.9">2.2uF</text>
<text x="144.1" y="91.1">C25</text>
<text x="151.8" y="92.9">2.2uF</text>
<text x="155.1" y="91.1">C26</text>
<text x="199.3" y="91.1">1K</text>
</g>
<g font-size="1.6" fill="#f00">
<text x="20.7" y="60.9">[2]</text>
<text x="26.3" y="60.9">ENABLE</text>
<text x="135.9" y="79.2">[2]</text>
<text x="141.5" y="79.2">ENABLE</text>
<text x="155.8" y="87.4">3.3D</text>
</g>
<g font-size="1.3">
<text x="29.3" y="1.4">5</text>
<text x="84.1" y="1.4">4</text>
<text x="139" y="1.4">3</text>
<text x="193.8" y="1.4">2</text>
<text x="248.7" y="1.4">1</text>
<text x=".5" y="24.7">D</text>
<text x="276.6" y="24.7">D</text>
<text x=".5" y="68.2">C</text>
<text x="276.6" y="68.2">C</text>
<text x=".5" y="111.6">B</text>
<text x="276.6" y="111.6">B</text>
<text x=".5" y="155">A</text>
<text x="276.6" y="155">A</text>
<text x="29.3" y="177">5</text>
<text x="84.1" y="177">4</text>
<text x="139" y="177">3</text>
<text x="193.8" y="177">2</text>
<text x="248.7" y="177">1</text>
</g>
</svg>
